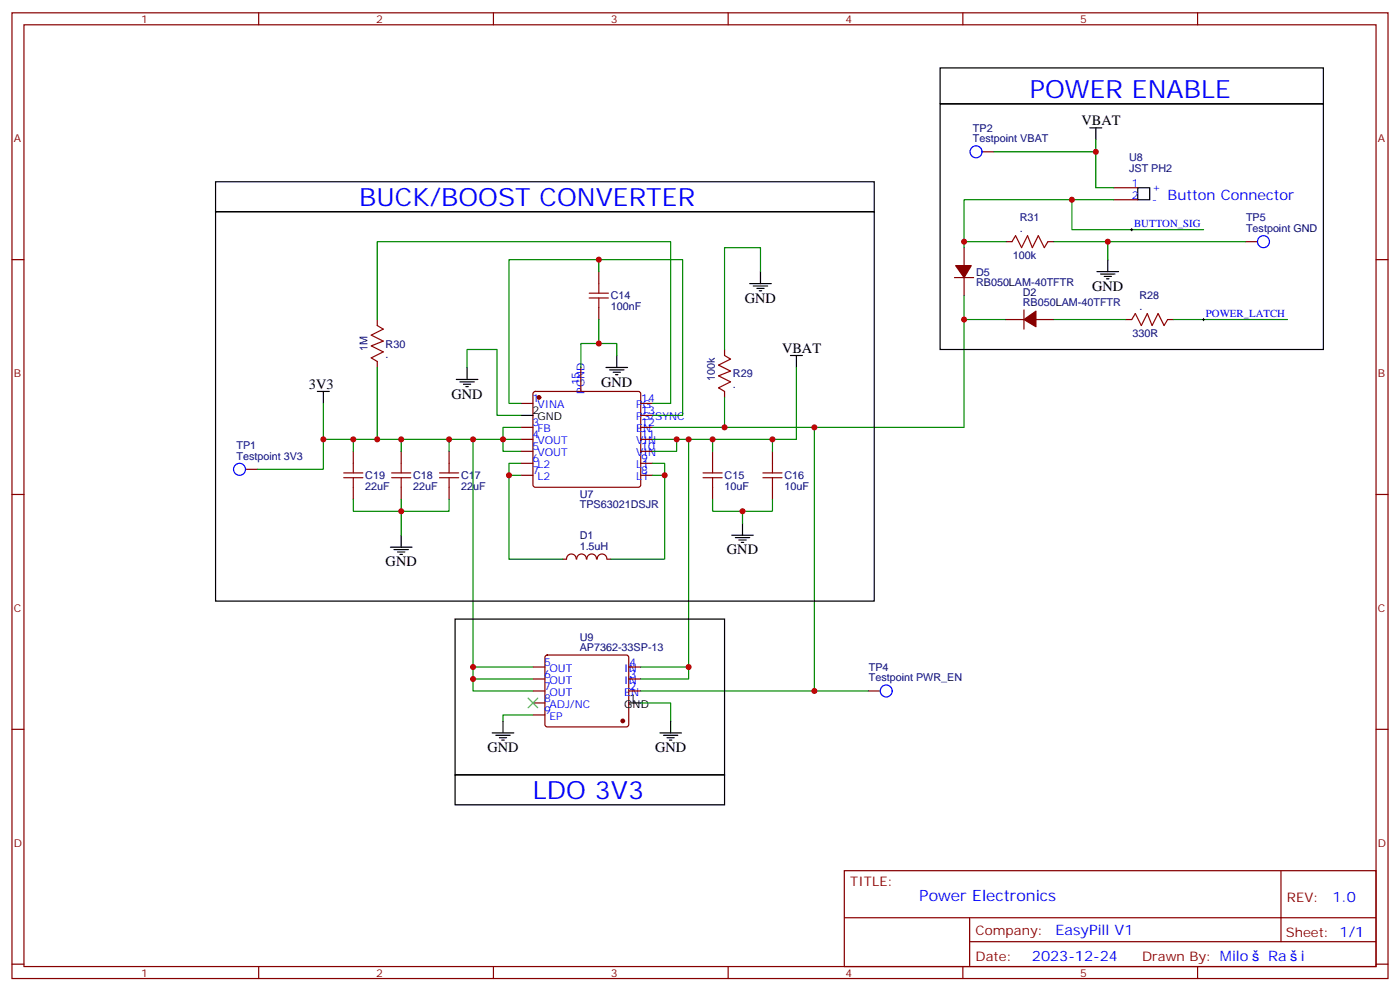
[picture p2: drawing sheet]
<svg xmlns="http://www.w3.org/2000/svg" width="412mm" height="292mm" viewBox="0 0 412 292" stroke-linecap="round" stroke-linejoin="round" font-family="sans-serif">
<g fill="none" stroke="#870000" stroke-width=".35">
<path d="M3.5 3.8h405.4v284.3h-405.4zM7.1 7.3h398.2v277.3h-398.2zM76.2 3.8v3.5M145.3 3.8v3.5M214.5 3.8v3.5M283.6 3.8v3.5M352.8 3.8v3.5M328.1 55.3h7M328.1 58.8h7M3.5 76.4h3.6M176.4 80v3.5M405.3 76.4h3.6"/>
<path d="M111.1 94.1v1.7M176.4 90.6v3.5M111.1 106.4v1.8M153.5 118.8h3.5M157.2 115.5l.5-.2h30.3l.5 .2 .2 .5v26.8l-.2 .5-.5 .2h-30.3l-.5-.3-.2-.4v-26.8zM171.1 108.2v7.1M188.7 118.8h3.6M213.4 102.9v1.8M213.4 115.3v1.7M104.1 132.9v3.5M118.2 132.9v3.5M132.3 132.9v3.5"/>
<path d="M153.5 125.8h3.5M153.5 129.4h3.5M153.5 132.9h3.5M153.5 136.4h3.5M153.5 139.9h3.5M188.7 125.8h3.6M188.7 129.4h3.6M188.7 132.9h3.6M188.7 136.4h3.6M188.7 139.9h3.6M188.7 122.3h3.6M209.9 132.9v3.5"/>
<path d="M227.5 132.9v3.5M3.5 145.6h3.6M104.1 143.5v3.5M118.2 143.5v3.5M132.3 143.5v3.5M209.9 143.5v3.5M227.5 143.5v3.5M405.3 145.6h3.6M165.8 164.6h1.1M166.9 164.6a1.41 1.41 0 0 1 1.4-1.5 1.41 1.41 0 0 1 1.4 1.5M169.9 164.6a1.41 1.41 0 0 1 1.4-1.5 1.41 1.41 0 0 1 1.4 1.5M172.9 164.6a1.41 1.41 0 0 1 1.4-1.5 1.41 1.41 0 0 1 1.4 1.5"/>
<path d="M175.9 164.6a1.41 1.41 0 0 1 1.4-1.5 1.41 1.41 0 0 1 1.4 1.5M178.9 164.6h1M3.5 214.7h3.6M405.3 214.7h3.6M248.7 256.4h156.6v28.2h-156.6zM377.3 256.4v20.9M248.7 270.2h156.5M285.6 277.3h119.6M285.6 270.2v14.1M3.5 283.9h3.6M76.2 284.6v3.5M145.3 284.6v3.5"/>
<path d="M214.5 284.6v3.5M283.6 284.6v3.5M352.8 284.6v3.5M405.3 283.9h3.6"/>
</g>
<g fill="#870000" stroke="#870000" stroke-width=".35">
<path d="M301.6 94.1l3.6-2.5v4.6z"/>
<circle cx="158.7" cy="117" r=".53"/>
</g>
<g fill="none" stroke="#000" stroke-width=".35">
<path d="M321 37.6h3.6M322.8 37.6v3.6M335.1 55.3h3.6v3.5h-3.6zM224 80v3.5M220.8 83.5h6.4M221.9 84.2h4.2M223 84.9h2.1M223.7 85.6h.7M93.5 115.3h3.5M95.2 115.3v3.5M134.4 111.7h6.4M135.5 112.4h4.2"/>
<path d="M136.5 113.1h2.1M137.2 113.8h.7M137.6 108.2v3.5M178.5 108.2h6.4M179.6 108.9h4.2M180.6 109.6h2.1M181.3 110.3h.7M181.7 104.7v3.5M232.8 104.7h3.6M234.6 104.7v3.5M153.5 122.3h3.5M118.2 157.6v3.5"/>
<path d="M215.5 157.6h6.4M216.6 158.3h4.2M217.7 159h2.1M218.4 159.7h.7M218.7 154.1v3.5M115 161.1h6.4M116.1 161.8h4.2M117.1 162.5h2.1M117.8 163.2h.7"/>
</g>
<g fill="none" stroke="#008700" stroke-width=".35">
<path d="M322.8 41.2v14.1h5.3M176.4 80v-3.6h24.7v45.9h-8.8M176.4 76.4h-26.5v42.4h3.6M224 80v-7.1h-10.6v30M111.1 94.1v-22.9h86.5v47.6h-5.3M176.4 94.1v7M296.3 94.1h-12.3v31.7h-91.7M95.2 118.8v10.6h8.9M111.1 108.2v21.2M137.6 108.2v-5.3h8.8v19.4h7.1M181.7 104.7v-3.6h-10.6v7.1M213.4 117v8.8"/>
<path d="M234.6 108.2v21.2h-7.1M118.2 129.4h-14.1v3.5M132.3 129.4h-14.1v3.5M149.9 139.9v24.7h15.9M153.5 136.4h-3.6v3.5h3.6M153.5 129.4h-5.3v3.5h5.3M153.5 125.8h-5.3v3.6h-15.9v3.5M192.3 129.4h7v3.5h-7M192.3 136.4h3.5v3.5h-3.5M195.8 139.9v24.7h-15.9M199.3 129.4h28.2v3.5M209.9 129.4v3.5"/>
<path d="M104.1 147v3.5h28.2v-3.5M118.2 147v10.6M209.9 147v3.5h17.6v-3.5M218.7 150.5v3.6"/>
</g>
<g fill="none" stroke="#a10000" stroke-width=".35">
<path d="M111.1 95.8l1.8 1.1-3.5 1.8 3.5 1.7-3.5 1.4 3.5 1.8-3.5 1.8 1.7 1M173.6 86.3h5.6M173.6 87.7h5.6M176.4 83.5v2.8M176.4 87.7v2.9M213.4 104.7l1.8 1-3.5 1.8 3.5 1.8-3.5 1.4 3.5 1.7-3.5 1.8 1.7 1.1M101.2 139.2h5.7M104.1 136.4v2.8M115.4 139.2h5.6M118.2 136.4v2.8M129.5 139.2h5.6M132.3 136.4v2.8"/>
<path d="M207.1 139.2h5.6M209.9 136.4v2.8M224.7 139.2h5.7M227.5 136.4v2.8M101.2 140.7h5.7M104.1 140.7v2.8M115.4 140.7h5.6M118.2 140.7v2.8M129.5 140.7h5.6M132.3 140.7v2.8M207.1 140.7h5.6M209.9 140.7v2.8"/>
<path d="M224.7 140.7h5.7M227.5 140.7v2.8"/>
</g>
<path d="M301.6 91.3v5.6z" fill="#f00" stroke="#870000" stroke-width=".35"/>
<path d="M296.3 94.1h5.3M305.2 94.1h5.2" fill="none" stroke="#870000" stroke-width=".35"/>
<path d="M281.5 78.2h4.6l-2.1 3.5z" fill="#870000" stroke="#870000" stroke-width=".35"/>
<path d="M281.2 81.7h5.6z" fill="#f00" stroke="#870000" stroke-width=".35"/>
<g fill="none" stroke="#870000" stroke-width=".35">
<path d="M289.3 44.7h3.5M284 72.9v5.3M296.3 71.2h1.8M308.7 71.2h1.7M366.9 71.2h3.5M284 81.7v5.3M331.6 94.1h1.8M344 94.1h1.7M72.3 138.2h3.5M157 199.9h3.5M157 196.4h3.5M160.7 193.1l.5-.2h23.3l.5 .2 .2 .5v19.7l-.2 .5-.5 .2h-23.3l-.5-.2-.2-.5v-19.7z"/>
<path d="M185.2 199.9h3.5M185.2 196.4h3.5M157 203.4h3.5M157 207h3.5M157 210.5h3.5M185.2 203.4h3.5M255.8 203.4h3.5"/>
</g>
<g fill="none" stroke="#008700" stroke-width=".35">
<path d="M292.8 44.7h30M315.7 58.8v8.8h38.8M328.1 58.8h-44.1v14.1M284 71.2h12.3M310.4 71.2h15.9v5.2M326.3 71.2h40.6M284 87v7.1M310.4 94.1h21.2M345.7 94.1h33.5M95.2 129.4v8.8h-19.4M139.3 129.4v74h17.7M202.8 129.4v67h-14.1"/>
<path d="M239.9 125.8v77.6h-51.2M139.3 199.9h17.7M139.3 196.4h17.7M202.8 196.4v3.5h-14.1M157 210.5h-8.8v1.8M188.7 207h8.9v5.3M239.9 203.4h15.9"/>
</g>
<path d="M298.1 71.2l1.1-1.8 1.7 3.5 1.8-3.5 1.4 3.5 1.8-3.5 1.7 3.5 1.1-1.7M333.4 94.1l1-1.8 1.8 3.5 1.8-3.5 1.4 3.5 1.7-3.5 1.8 3.5 1.1-1.7" fill="none" stroke="#a10000" stroke-width=".35"/>
<g fill="none" stroke="#000" stroke-width=".35">
<path d="M276.9 30.6h112.9v72.3h-112.9zM276.9 20h112.9v10.6h-112.9zM63.5 53.5h194v8.8h-194zM63.5 62.3h194v114.7h-194zM323.1 80h6.4M326.3 76.4v3.6M324.2 80.7h4.2M325.3 81.4h2.1M326 82.1h.7M134.1 182.3h79.3v45.8h-79.3zM145 215.8h6.3M146 216.5h4.3"/>
<path d="M147.1 217.2h2.1M147.8 217.9h.7M148.2 212.3v3.5M185.2 207h3.5M194.4 215.8h6.3M195.4 216.5h4.3M196.5 217.2h2.1M197.2 217.9h.7M197.6 212.3v3.5M134.1 228.1h79.3v8.9h-79.3z"/>
</g>
<path d="M333 67.6h.7M333.4 67.3v.7M354.2 94.1h.7M354.5 93.7v.7" fill="none" stroke="#000" stroke-width=".29"/>
<g fill="none" stroke="#00f" stroke-width=".35">
<circle cx="287.5" cy="44.7" r="1.76"/>
<circle cx="372.2" cy="71.2" r="1.76"/>
<circle cx="70.6" cy="138.2" r="1.76"/>
<circle cx="261.1" cy="203.4" r="1.76"/>
</g>
<circle cx="183.4" cy="212.3" r=".53" fill="#870000" stroke="#870000" stroke-width=".35"/>
<path d="M155.6 205.6l2.8 2.8M158.4 205.6l-2.8 2.8" fill="none" stroke="#3c3" stroke-width=".35"/>
<g fill="#c00">
<circle cx="149.9" cy="139.9" r=".88"/>
<circle cx="195.8" cy="139.9" r=".88"/>
<circle cx="176.4" cy="101.1" r=".88"/>
<circle cx="176.4" cy="76.4" r=".88"/>
<circle cx="199.3" cy="129.4" r=".88"/>
<circle cx="209.9" cy="129.4" r=".88"/>
<circle cx="218.7" cy="150.5" r=".88"/>
<circle cx="148.2" cy="129.4" r=".88"/>
<circle cx="132.3" cy="129.4" r=".88"/>
<circle cx="118.2" cy="129.4" r=".88"/>
<circle cx="118.2" cy="150.5" r=".88"/>
<circle cx="104.1" cy="129.4" r=".88"/>
<circle cx="227.5" cy="129.4" r=".88"/>
<circle cx="213.4" cy="125.8" r=".88"/>
<circle cx="111.1" cy="129.4" r=".88"/>
<circle cx="284" cy="94.1" r=".88"/>
<circle cx="284" cy="71.2" r=".88"/>
<circle cx="315.7" cy="58.8" r=".88"/>
<circle cx="95.3" cy="129.4" r=".88"/>
<circle cx="322.8" cy="44.7" r=".88"/>
<circle cx="139.3" cy="129.4" r=".88"/>
<circle cx="139.3" cy="199.9" r=".88"/>
<circle cx="139.3" cy="196.4" r=".88"/>
<circle cx="202.8" cy="129.4" r=".88"/>
<circle cx="202.8" cy="196.4" r=".88"/>
<circle cx="239.9" cy="125.8" r=".88"/>
<circle cx="239.9" cy="203.4" r=".88"/>
<circle cx="326.3" cy="71.2" r=".88"/>
</g>
<g font-size="7.4" fill="#00f">
<text x="303.4" y="28.8">POWER ENABLE</text>
<text x="105.8" y="60.6">BUCK/BOOST CONVERTER</text>
<text x="157" y="235.2">LDO 3V3</text>
</g>
<text font-size="4.6" fill="#00f" x="270.8" y="265.4">Power Electronics</text>
<g font-size="4.2">
<text x="318.6" y="36.9">VBAT</text>
<text x="219.4" y="89.1">GND</text>
<text x="321.7" y="85.6">GND</text>
<text x="230.4" y="104">VBAT</text>
<text x="177.1" y="113.8">GND</text>
<text x="91" y="114.5">3V3</text>
<text x="133" y="117.4">GND</text>
<text x="113.6" y="166.8">GND</text>
<text x="214.1" y="163.2">GND</text>
<text x="143.6" y="221.4">GND</text>
<text x="193" y="221.4">GND</text>
</g>
<g font-size="4.2" fill="#00f">
<text x="344" y="58.8">Button Connector</text>
<text x="392.5" y="265.6">1.0</text>
<text x="310.9" y="275.2">EasyPill V1</text>
<text x="304" y="283">2023-12-24</text>
<text x="373.5" y="282.9">Ra</text>
<text x="383.2" y="282.9">i</text>
</g>
<g font-size="3.9" fill="#800">
<text x="250.5" y="260.9">TITLE:</text>
<text x="379.1" y="265.6">REV:</text>
<text x="287.4" y="275.1">Company:</text>
<text x="378.7" y="275.8">Sheet: 1/1</text>
<text x="287.4" y="282.8">Date:</text>
<text x="336.4" y="282.9">Drawn By: Milo</text>
</g>
<g font-size="3.2" fill="#800">
<text x="41.6" y="6.8">1</text>
<text x="110.8" y="6.8">2</text>
<text x="179.9" y="6.8">3</text>
<text x="249.1" y="6.8">4</text>
<text x="318.2" y="6.8">5</text>
<text x="4.1" y="41.9">A</text>
<text x="405.9" y="41.9">A</text>
<text x="4.1" y="111">B</text>
<text x="405.9" y="111">B</text>
<text x="4.1" y="180.2">C</text>
<text x="405.9" y="180.2">C</text>
<text x="4.1" y="249.3">D</text>
<text x="405.9" y="249.3">D</text>
<text x="41.6" y="287.6">1</text>
<text x="110.8" y="287.6">2</text>
<text x="179.9" y="287.6">3</text>
<text x="249.1" y="287.6">4</text>
<text x="318.2" y="287.6">5</text>
</g>
<g font-size="3.2" fill="#000080">
<text x="286.6" y="41.9">Testpoint VBAT</text>
<text x="286.6" y="38.8">TP2</text>
<text x="332.6" y="47.5">U8</text>
<text x="332.6" y="50.6">JST PH2</text>
<text x="300.4" y="65.2">R31</text>
<text x="367" y="65.2">TP5</text>
<text x="300.4" y="68.3">.</text>
<text x="367" y="68.3">Testpoint GND</text>
<text x="298.3" y="76.3">100k</text>
<text x="287.5" y="81.2">D5</text>
<text x="179.9" y="88.1">C14</text>
<text x="287.5" y="84.3">RB050LAM-40TFTR</text>
<text x="301.3" y="87.1">D2</text>
<text x="335.7" y="88.1">R28</text>
<text x="179.9" y="91.4">100nF</text>
<text x="301.3" y="90.2">RB050LAM-40TFTR</text>
<text x="335.7" y="91.3">.</text>
<text x="333.6" y="99.3">330R</text>
<text x="108.3" y="103.2" transform="rotate(-90 108.3 103.2)">1M</text>
<text x="113.6" y="105.4">.</text>
<text x="113.6" y="102.3">R30</text>
<text x="210.6" y="112.1" transform="rotate(-90 210.6 112.1)">100k</text>
<text x="215.9" y="111.1">R29</text>
<text x="215.9" y="114.3">.</text>
<text x="69.7" y="135.4">Testpoint 3V3</text>
<text x="69.7" y="132.2">TP1</text>
<text x="107.6" y="141.1">C19</text>
<text x="121.7" y="141.1">C18</text>
<text x="135.8" y="141.1">C17</text>
<text x="213.4" y="141.1">C15</text>
<text x="231.1" y="141.1">C16</text>
<text x="107.6" y="144.2">22uF</text>
<text x="121.7" y="144.2">22uF</text>
<text x="135.8" y="144.2">22uF</text>
<text x="170.8" y="149.7">TPS63021DSJR</text>
<text x="170.8" y="146.5">U7</text>
<text x="213.4" y="144.3">10uF</text>
<text x="231.1" y="144.3">10uF</text>
<text x="170.8" y="158.8">D1</text>
<text x="170.8" y="162.1">1.5uH</text>
<text x="170.8" y="191.8">AP7362-33SP-13</text>
<text x="170.8" y="188.6">U9</text>
<text x="255.9" y="197.5">TP4</text>
<text x="255.9" y="200.6">Testpoint PWR_EN</text>
</g>
<g font-size="3.2" fill="#00f">
<text x="333.4" y="54.9">1</text>
<text x="333.4" y="58.5">2</text>
<text x="339.4" y="56.3">+</text>
<text x="339.4" y="59.9">-</text>
<text x="334.1" y="66.7">BUTTON_SIG</text>
<text x="355.2" y="93.2">POWER_LATCH</text>
<text x="170.7" y="113.5" transform="rotate(-90 170.7 113.5)">15</text>
<text x="156.8" y="118.4">1</text>
<text x="172.2" y="116" transform="rotate(-90 172.2 116)">PGND</text>
<text x="188.9" y="118.4">14</text>
<text x="156.8" y="125.5">3</text>
<text x="158.3" y="120.2">VINA</text>
<text x="187.4" y="123.7">PS/SYNC</text>
<text x="187.4" y="120.2">PG</text>
<text x="188.9" y="125.5">12</text>
<text x="188.9" y="122">13</text>
<text x="156.8" y="129">4</text>
<text x="158.3" y="127.2">FB</text>
<text x="158.3" y="130.8">VOUT</text>
<text x="187.4" y="130.8">VIN</text>
<text x="187.4" y="127.2">EN</text>
<text x="188.9" y="129">11</text>
<text x="156.8" y="132.5">5</text>
<text x="156.8" y="136.1">6</text>
<text x="158.3" y="134.3">VOUT</text>
<text x="158.3" y="137.8">L2</text>
<text x="187.4" y="137.8">L1</text>
<text x="187.4" y="134.3">VIN</text>
<text x="188.9" y="136.1">9</text>
<text x="188.9" y="132.5">10</text>
<text x="156.8" y="139.6">7</text>
<text x="158.3" y="141.4">L2</text>
<text x="187.4" y="141.4">L1</text>
<text x="188.9" y="139.6">8</text>
<text x="160.3" y="196">5</text>
<text x="161.8" y="197.8">OUT</text>
<text x="183.9" y="197.8">IN</text>
<text x="185.4" y="196">4</text>
<text x="160.3" y="199.6">6</text>
<text x="160.3" y="203.1">7</text>
<text x="161.8" y="201.3">OUT</text>
<text x="183.9" y="201.3">IN</text>
<text x="185.4" y="203.1">2</text>
<text x="185.4" y="199.6">3</text>
<text x="160.3" y="206.6">8</text>
<text x="161.8" y="204.9">OUT</text>
<text x="161.8" y="208.4">ADJ/NC</text>
<text x="183.9" y="204.9">EN</text>
<text x="160.3" y="210.1">9</text>
<text x="161.8" y="211.9">EP</text>
</g>
<g font-size="3.2">
<text x="156.8" y="122">2</text>
<text x="158.3" y="123.7">GND</text>
<text x="183.9" y="208.4">GND</text>
<text x="185.4" y="206.6">1</text>
</g>
</svg>
